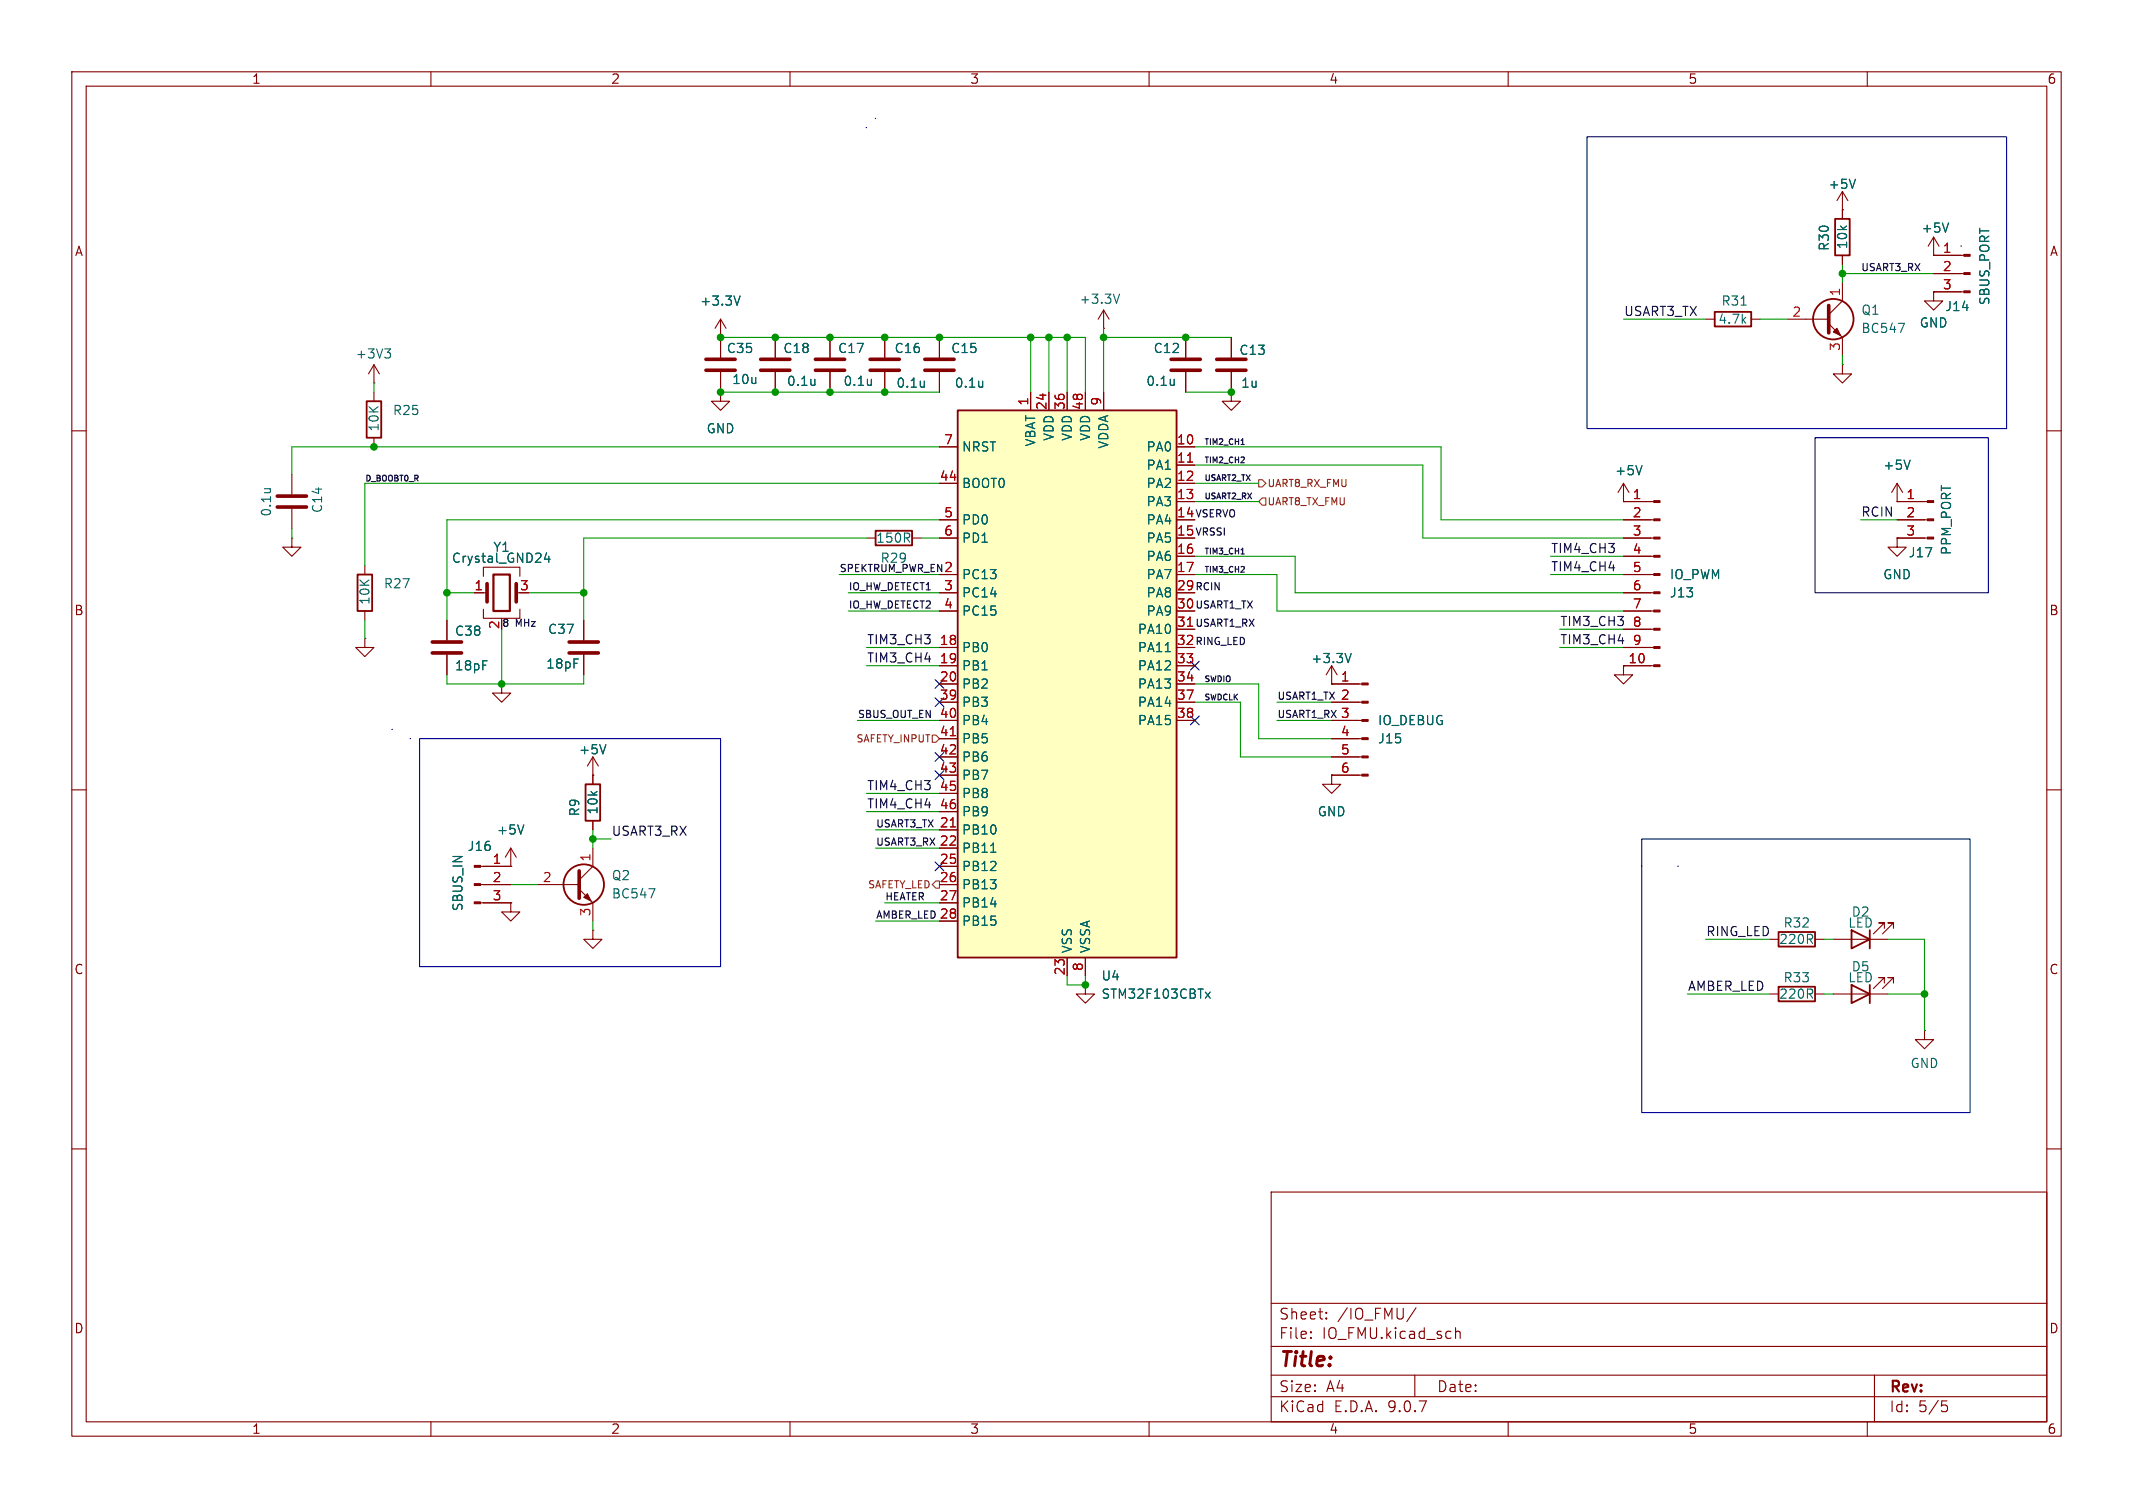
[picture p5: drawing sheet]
<svg xmlns="http://www.w3.org/2000/svg" width="297mm" height="210mm" viewBox="0 0 297 210" stroke-linecap="round" stroke-linejoin="round" font-family="sans-serif">
<g fill="none" stroke="#840000" stroke-width=".15">
<path d="M10 10h277v190h-277zM12 12h273v186h-273zM60 10v2M110 10v2M160 10v2M210 10v2M260 10v2M256.5 29.2h.1M256.5 26.7l-.7 1.2M256.5 26.7l.8 1.2M256.5 26.7v3.8M256.5 35.6v1.2"/>
<path d="M256.5 39.4v2.5l-1.9 1.9M269.2 35.6h.1M269.2 33l.8 1.3M269.2 33l-.7 1.3M269.2 33v2.6M269.2 35.6h4.3M269.2 38.1h4.3M100.3 47h.1M100.3 44.5l-.7 1.2M100.3 44.5l.8 1.2M100.3 44.5v5.3M100.3 51.8v2.8"/>
<path d="M107.9 47v2.8M107.9 51.8v2.8M115.6 47v2.8M115.6 51.8v2.8M123.2 47v2.8M123.2 51.8v2.8M130.8 47v2.8M130.8 51.8v2.8M153.7 45.7h.1M153.7 43.2l-.8 1.3M153.7 43.2l.7 1.3M153.7 43.2v2.5"/>
<path d="M171.4 54.6v1.3h1.3l-1.3 1.3-1.2-1.3h1.2M171.4 54.6h.1M171.4 47v2.8M171.4 51.8v2.8M237.5 44.5h1.3M243.8 44.5h1.3M248.9 44.5h5.7M254.6 45.1l1.9 1.9v2.5M256.5 50.8v1.3h1.3l-1.3 1.2-1.2-1.2h1.2M256.5 50.8h.1M269.2 40.6v1.3h-1.2l1.2 1.3 1.3-1.3h-1.3M269.2 40.6h.1"/>
<path d="M269.2 40.6h4.3M10 60h2M50.8 78.7v1.3M120.6 74.9h1.3M127 74.9h1.3M226.1 69.9h.1M226.1 69.9h4.2M226.1 72.4h4.2M226.1 74.9h4.2M226.1 77.5h4.2M226.1 67.3l-.8 1.3M226.1 67.3l.7 1.3"/>
<path d="M226.1 67.3v2.6M264.2 69.9h.1M264.2 74.9v1.3h1.2l-1.2 1.3-1.3-1.3h1.3M264.2 74.9h.1M264.2 69.9h4.2M264.2 72.4h4.2M264.2 74.9h4.2M264.2 67.3l-.8 1.3M264.2 67.3l.7 1.3M264.2 67.3v2.6M285 60h2M50.8 88.9v1.3h1.3l-1.3 1.2-1.3-1.2h1.3"/>
<path d="M50.8 88.9h.1M50.8 85.1v1.3M185.4 95.3h.1M185.4 92.7l-.7 1.3M185.4 92.7l.8 1.3M185.4 92.7v2.6M185.4 95.3h4.2M185.4 97.8h4.2M226.1 92.7v1.3h1.2l-1.2 1.3-1.3-1.3h1.3M226.1 92.7h.1M226.1 80h4.2M226.1 82.6h4.2"/>
<path d="M226.1 85.1h4.2M226.1 87.6h4.2M226.1 90.2h4.2M226.1 92.7h4.2M10 110h2M71.1 118.1l-.7 1.3M71.1 118.1l.8 1.3M71.1 118.1v2.6M185.4 108v1.2h1.3l-1.3 1.3-1.3-1.3h1.3M185.4 108h.1M185.4 100.3h4.2M185.4 102.9h4.2"/>
<path d="M185.4 105.4h4.2M185.4 108h4.2M285 110h2M66.9 120.7h4.2M66.9 123.2h4.2M66.9 125.7h4.2M71.1 125.7v1.3h1.3l-1.3 1.3-1.3-1.3h1.3M71.1 125.7h.1M71.1 120.7h.1M82.5 129.5v1.3h1.3l-1.3 1.3-1.2-1.3h1.2M82.5 129.5h.1M151.1 137.2v1.2h1.3l-1.3 1.3-1.2-1.3h1.2"/>
<path d="M151.1 137.2h.1M268 143.5v1.3h1.2l-1.2 1.3-1.3-1.3h1.3M268 143.5h.1M10 160h2M177 166h108v32h-108zM285 160h2M60 198v2M110 198v2M160 198v2M177 194.5h108M177 191.5h108M177 187.5h108"/>
<path d="M177 181.5h108M182.5 186.3h.1l-.1 .1M182.5 186.3v.1M182.5 185.5v.1M182.5 185.5h.1l-.1 .1M184.7 183.6v.1M184.7 183.6h-.1l.1 .1M184.7 182.8v.1M184.7 182.8h-.1l.1 .1M197 191.5v3M197.2 182.1l-1.3 2M202.7 184.9v1.5"/>
<path d="M202.7 185.5a.37 .37 0 0 1 .6 .1v.8M210 198v2M260 198v2M261 191.5v6.5M270.4 195.1h.7M270.5 195.7h.4l.3 .3v.3l-.2 .2-.5 .1"/>
</g>
<g fill="#840000" stroke="#840000" stroke-width=".15">
<path d="M66 120.5h.9v.3h-.9z"/>
<path d="M66 123.1h.9v.2h-.9z"/>
<path d="M66 125.6h.9v.3h-.9z"/>
<path d="M230.3 69.7h.8v.3h-.8z"/>
<path d="M230.3 72.3h.8v.2h-.8z"/>
<path d="M230.3 74.8h.8v.3h-.8z"/>
<path d="M230.3 77.3h.8v.3h-.8z"/>
<path d="M230.3 79.9h.8v.2h-.8z"/>
<path d="M230.3 82.4h.8v.3h-.8z"/>
<path d="M230.3 85h.8v.2h-.8z"/>
<path d="M230.3 87.5h.8v.3h-.8z"/>
<path d="M230.3 90h.8v.3h-.8z"/>
<path d="M230.3 92.6h.8v.2h-.8z"/>
<path d="M255.3 46.2l.5-.5 .5 1z"/>
<path d="M268.4 69.7h.8v.3h-.8z"/>
<path d="M268.4 72.3h.8v.2h-.8z"/>
<path d="M268.4 74.8h.8v.3h-.8z"/>
<path d="M189.6 95.1h.9v.3h-.9z"/>
<path d="M189.6 97.7h.9v.2h-.9z"/>
<path d="M189.6 100.2h.9v.3h-.9z"/>
<path d="M189.6 102.7h.9v.3h-.9z"/>
<path d="M189.6 105.3h.9v.2h-.9z"/>
<path d="M189.6 107.8h.9v.3h-.9z"/>
<path d="M273.5 35.4h.8v.3h-.8z"/>
<path d="M273.5 38h.8v.2h-.8z"/>
<path d="M273.5 40.5h.8v.3h-.8z"/>
</g>
<g fill="none" stroke="#840000" stroke-width=".51">
<path d="M98.3 50h4.1M98.3 51.6h4.1M105.9 50h4.1M105.9 51.6h4.1M113.5 50h4.1M113.5 51.6h4.1M121.2 50h4M121.2 51.6h4M128.8 50h4M128.8 51.6h4M169.4 50h4.1M169.4 51.6h4.1"/>
<path d="M254.6 42.5v3.9"/>
</g>
<g fill="none" stroke="#006464" stroke-width=".15">
<path d="M258.4 25l-.5 1.2M271.3 31.1l-.4 1.2M103.1 41.2l-.5 1.3M113.5 52.8v.9M113.5 53.5l-.1 .1M121.3 52.8v.9M121.3 53.5v.1M128.7 53.1v.8M128.7 53.8l-.1 .1M136.8 53.1v.8M136.8 53.8v.1M155.9 41l-.4 1.2"/>
<path d="M242.4 42.5h.8M264.3 45h.9l-.6 1.3M228.6 64.8l-.4 1.3M266 64.1l-.4 1.2M188.1 91l-.4 1.3M72.9 114.9l-.4 1.2"/>
</g>
<g fill="none" stroke="#840000" stroke-width=".25">
<path d="M255.5 30.5h2.1v5.1h-2.1zM238.8 43.4h5v2.1h-5zM121.9 73.9h5.1v2h-5.1zM49.8 80h2v5.1h-2z"/>
<circle cx="255.3" cy="44.4" r="2.82"/>
</g>
<path d="M133.3 57.2h30.5v76.2h-30.5z" fill="#ffffc2"/>
<g fill="none" stroke="#840000" stroke-width=".25">
<path d="M51.1 55.9h2v5.1h-2zM133.3 57.2h30.5v76.2h-30.5zM81.5 109.2h2.1v5.1h-2.1zM247.6 137.4h5.1v2h-5.1zM247.6 129.8h5.1v2h-5.1zM257.8 137.2l2.5 1.2-2.5 1.3zM257.8 129.5l2.5 1.3-2.5 1.3zM260.3 129.5v2.6M260.3 137.2v2.5"/>
<circle cx="81.3" cy="123.2" r="2.82"/>
</g>
<g fill="none" stroke="#840000" stroke-width=".15">
<path d="M256.5 29.2h.1M256.5 29.2v1.3M256.5 35.6v1.2M269.2 35.6h.1M269.2 35.6h3.8M269.2 38.1h3.8M52.1 53.3h.1M52.1 50.8l-.8 1.3M52.1 50.8l.7 1.3M52.1 50.8v2.5M52.1 54.6v1.3M100.3 54.6v1.3h1.3l-1.3 1.3-1.2-1.3h1.2"/>
<path d="M100.3 54.6h.1M100.3 47h.1M100.3 47v2.8M100.3 51.8v2.8M107.9 47v2.8M107.9 51.8v2.8M115.6 47v2.8M115.6 51.8v2.8M123.2 47v2.8M123.2 51.8v2.8M130.8 47v2.8M130.8 51.8v2.8"/>
<path d="M143.5 54.6v2.6M146 54.6v2.6M148.6 54.6v2.6M151.1 54.6v2.6M153.7 54.6v2.6M165.1 47v2.8M165.1 51.8v2.8M171.4 54.6h.1M171.4 47v2.8M171.4 51.8v2.8M269.2 40.6h.1M269.2 40.6h3.8"/>
<path d="M40.6 74.9v1.3h1.3l-1.3 1.3-1.2-1.3h1.2M40.6 74.9h.1M40.6 66v2.8M40.6 70.9v2.8M52.1 61v1.2M130.8 62.2h2.5M130.8 67.3h2.5M130.8 72.4h2.5M130.8 74.9h2.5M163.8 62.2h2.6M163.8 67.3h2.6M163.8 72.4h2.6"/>
<path d="M163.8 74.9h2.6M163.8 64.8h2.6M163.8 69.9h2.6M163.8 77.5h2.6M226.1 69.9h.1M226.1 72.4h3.8M226.1 74.9h3.8M226.1 69.9h3.8M226.1 77.5h3.8M264.2 74.9h.1M264.2 69.9h.1M264.2 72.4h3.8"/>
<path d="M264.2 74.9h3.8M264.2 69.9h3.8M62.2 86.4v2.8M62.2 91.2v2.8M66 82.6h1.8M67.3 80.3v-1.3h5.1v1.3M67.3 84.8v1.3h5.1v-1.3M69.8 95.3v1.2h1.3l-1.3 1.3-1.2-1.3h1.2M69.8 95.3h.1M81.3 86.4v2.8M81.3 91.2v2.8M130.8 80h2.5"/>
<path d="M130.8 82.6h2.5M130.8 85.1h2.5M130.8 90.2h2.5M130.8 92.7h2.5M130.8 95.3h2.5M130.8 97.8h2.5M163.8 80h2.6M163.8 82.6h2.6M163.8 85.1h2.6M163.8 90.2h2.6M163.8 92.7h2.6M163.8 95.3h2.6"/>
<path d="M163.8 97.8h2.6M163.8 87.6h2.6M185.4 95.3h.1M185.4 95.3h3.8M185.4 97.8h3.8M226.1 92.7h.1M226.1 80h3.8M226.1 82.6h3.8M226.1 85.1h3.8M226.1 90.2h3.8M226.1 92.7h3.8M226.1 87.6h3.8"/>
<path d="M82.5 108h.1M82.5 105.4v3.8M82.5 114.3v1.3M82.5 118.1v2.6l-1.9 1.9M82.5 105.4l-.7 1.3M82.5 105.4l.8 1.3M130.8 100.3h2.5M130.8 102.9h2.5M130.8 105.4h2.5M130.8 108h2.5M130.8 110.5h2.5M130.8 113h2.5"/>
<path d="M130.8 115.6h2.5M130.8 118.1h2.5M163.8 100.3h2.6M185.4 108h.1M185.4 100.3h3.8M185.4 102.9h3.8M185.4 105.4h3.8M185.4 108h3.8M67.3 120.7h3.8M67.3 123.2h3.8M67.3 125.7h3.8M71.1 125.7h.1"/>
<path d="M71.1 120.7h.1M74.9 123.2h5.7M80.6 123.8l1.9 1.9v2.6M130.8 120.7h2.5M130.8 123.2h2.5M130.8 125.7h2.5M130.8 128.3h2.5M148.6 133.4v2.5M151.1 137.2h.1M151.1 133.4v2.5M246.4 138.4h1.2M246.4 130.8h1.2"/>
<path d="M252.7 138.4h1.3M252.7 130.8h1.3M255.3 138.4h7.6M255.3 130.8h7.6M262.4 136.9v-.8h-.8h.8l-1.5 1.6M262.4 129.3v-.8h-.8h.8l-1.5 1.5M263.7 136.9v-.8h-.8h.8l-1.6 1.6M263.7 129.3v-.8h-.8h.8l-1.6 1.5"/>
</g>
<path d="M165.3 64.4h.8M165.3 87.2h.8M132.3 102.5h.7M132.3 115.2h.7" fill="none" stroke="#a90000" stroke-width=".15"/>
<g fill="none" stroke="#006464" stroke-width=".15">
<path d="M258.4 25l-.5 1.2M271.3 31.1l-.4 1.2M53.6 48.6h.8l-.5 .5M54.1 49.1l.3 .2v.3l-.3 .3M103.1 41.2l-.5 1.3M113.5 52.8v.9M113.5 53.5l-.1 .1M121.3 52.8v.9M121.3 53.5v.1M128.7 53.1v.8M128.7 53.8l-.1 .1M136.8 53.1v.8"/>
<path d="M136.8 53.8v.1M163.5 52.8v.9M163.5 53.5l-.1 .1M36.8 68.1h.9M37.5 68.1h.1M76.1 77l-.3 .9h.8M76.4 77.5v.8M228.6 64.8l-.4 1.3M266 64.1l-.4 1.2M162.3 90.7h.7M188.1 91l-.4 1.3M72.9 114.9l-.4 1.2"/>
<path d="M84.4 103.7l-.5 1.3M137.9 118.7h.8M90.3 123.8h.9l-.6 1.2M167.8 138.2l.7 .8M168.5 138.2l-.7 .8"/>
</g>
<path d="M163.1 50h4M163.1 51.6h4M38.6 70.6h4.1M38.6 69.1h4.1M60.2 89.4h4.1M60.2 90.9h4.1M67.8 81.3v2.5M71.9 81.3v2.5M79.2 89.4h4.1M79.2 90.9h4.1M80.6 121.3v3.8" fill="none" stroke="#840000" stroke-width=".51"/>
<path d="M81.3 125l.5-.5 .5 1z" fill="#840000" stroke="#840000" stroke-width=".15"/>
<path d="M68.7 80h2.3v5.1h-2.3z" fill="none" stroke="#840000" stroke-width=".3"/>
<path d="M175.3 69.9l.5-.5h.5v1h-.5zM175.3 66.8h.5l.5 .5-.5 .5h-.5zM129.8 102.4h.5l.5 .5-.5 .5h-.5zM130.3 122.7h.5v1h-.5l-.5-.5z" fill="none" stroke="#725600" stroke-width=".15"/>
<path d="M172.8 61.9h.5M172.8 77.1h.5" fill="none" stroke="#0f0f0f" stroke-width=".15"/>
<g fill="none" stroke="#009600" stroke-width=".15">
<path d="M256.5 38.1h12.7M256.5 36.8v2.6M52.1 53.3v1.3M100.3 47h50.8v7.6M100.3 54.6h30.5M143.5 47v7.6M146 47v7.6M148.6 47v7.6M153.7 47h17.7M153.7 45.7v8.9M165.1 54.6h6.3M226.1 44.5h11.4"/>
<path d="M245.1 44.5h3.8M256.5 49.5v1.3M40.6 73.7v1.2M120.6 74.9h-39.3v11.5M128.3 74.9h2.5M130.8 67.3h-80v11.4M130.8 72.4h-68.6v14M130.8 62.2h-90.2v3.8M166.4 77.5h13.9v5.1h45.8M166.4 62.2h34.3v10.2h25.4M166.4 69.9h8.9M166.4 67.3h8.9"/>
<path d="M166.4 64.8h31.7v10.1h28M215.9 77.5h10.2M259.1 72.4h5.1M50.8 86.4v2.5M62.2 94v1.3h19.1v-1.3M62.2 82.6h3.8M69.8 87.6v7.7M73.7 82.6h7.6M116.8 80h14M118.1 82.6h12.7M118.1 85.1h12.7M120.6 90.2h10.2"/>
<path d="M120.6 92.7h10.2M166.4 95.3h8.9v7.6h10.1M166.4 80h11.4v5.1h48.3M166.4 97.8h6.3v7.6h12.7M177.8 97.8h7.6M215.9 80h10.2M217.2 90.2h8.9M217.2 87.6h8.9M82.5 115.6v2.5M82.5 116.8h2.6M119.4 100.3h11.4M120.6 110.5h10.2"/>
<path d="M120.6 113h10.2M121.9 115.6h8.9M121.9 118.1h8.9M177.8 100.3h7.6M71.1 123.2h3.8M82.5 128.3v1.2M121.9 128.3h8.9M123.2 125.7h7.6M148.6 135.9v1.3h2.5v-1.3M234.9 138.4h11.5M237.5 130.8h8.9M254 130.8h1.3"/>
<path d="M254 138.4h1.3M262.9 130.8h5.1v12.7M262.9 138.4h5.1"/>
</g>
<g fill="none" stroke="#000084" stroke-width=".15">
<path d="M130.2 97.2l1.2 1.2M130.2 94.6l1.2 1.3M131.4 97.2l-1.2 1.2M131.4 94.6l-1.2 1.3M165.8 99.7l1.2 1.2M165.8 92.1l1.2 1.2M167 99.7l-1.2 1.2M167 92.1l-1.2 1.2M130.2 107.3l1.2 1.3M130.2 104.8l1.2 1.2M131.4 107.3l-1.2 1.3M131.4 104.8l-1.2 1.2"/>
<path d="M130.2 120l1.2 1.3M131.4 120l-1.2 1.3"/>
</g>
<path d="M120.6 17.8h.1M121.9 16.5h.1M221 19.1h58.4v40.6h-58.4zM273.1 34.3h.1M252.7 61h24.2v21.6h-24.2zM54.6 101.6h.1M57.1 102.8h.1M58.4 102.9h41.9v31.7h-41.9zM228.6 116.8h45.7v38.1h-45.7zM228.6 120.6h.1M233.7 120.6h.1" fill="none" stroke="#0000c2" stroke-width=".15"/>
<g fill="#009600" stroke="#009600" stroke-width=".15">
<circle cx="130.8" cy="47" r=".46"/>
<circle cx="123.2" cy="47" r=".46"/>
<circle cx="115.6" cy="47" r=".46"/>
<circle cx="115.6" cy="54.6" r=".46"/>
<circle cx="107.9" cy="47" r=".46"/>
<circle cx="100.3" cy="47" r=".46"/>
<circle cx="151.1" cy="137.2" r=".46"/>
<circle cx="143.5" cy="47" r=".46"/>
<circle cx="148.6" cy="47" r=".46"/>
<circle cx="146" cy="47" r=".46"/>
<circle cx="153.7" cy="47" r=".46"/>
<circle cx="165.1" cy="47" r=".46"/>
<circle cx="107.9" cy="54.6" r=".46"/>
<circle cx="81.3" cy="82.6" r=".46"/>
<circle cx="100.3" cy="54.6" r=".46"/>
<circle cx="62.2" cy="82.6" r=".46"/>
<circle cx="52.1" cy="62.2" r=".46"/>
<circle cx="69.8" cy="95.3" r=".46"/>
<circle cx="268" cy="138.4" r=".46"/>
<circle cx="123.2" cy="54.6" r=".46"/>
<circle cx="82.5" cy="116.8" r=".46"/>
<circle cx="171.4" cy="54.6" r=".46"/>
<circle cx="256.5" cy="38.1" r=".46"/>
</g>
<text font-size="2.8" fill="#840000" x="178" y="190.9">Title:</text>
<g font-size="2.1" fill="#840000">
<text x="178" y="184">Sheet:</text>
<text x="186.2" y="184">/IO_FMU/</text>
<text x="178" y="186.7">File:</text>
<text x="184.1" y="186.7">IO_FMU.kicad_sch</text>
<text x="178" y="196.9">KiCad</text>
<text x="178" y="194.1">Size:</text>
<text x="184.7" y="194.1">A4</text>
<text x="185.7" y="196.9">E.D.A.</text>
<text x="193.3" y="196.9">9.0.7</text>
<text x="200" y="194.1">Date:</text>
<text x="263" y="194.3">Rev:</text>
<text x="263" y="196.9">Id:</text>
<text x="267.1" y="196.9">5/5</text>
</g>
<g font-size="1.8" fill="#840000">
<text x="35" y="11.9">1</text>
<text x="85" y="11.9">2</text>
<text x="135" y="11.9">3</text>
<text x="185" y="11.9">4</text>
<text x="235" y="11.9">5</text>
<text x="285" y="11.9">6</text>
<text x="10.3" y="35.9">A</text>
<text x="285.3" y="35.9">A</text>
<text x="10.3" y="85.9">B</text>
<text x="285.3" y="85.9">B</text>
<text x="10.3" y="135.9">C</text>
<text x="285.3" y="135.9">C</text>
<text x="10.3" y="185.9">D</text>
<text x="285.3" y="185.9">D</text>
<text x="35" y="199.9">1</text>
<text x="85" y="199.9">2</text>
<text x="135" y="199.9">3</text>
<text x="185" y="199.9">4</text>
<text x="235" y="199.9">5</text>
<text x="285" y="199.9">6</text>
</g>
<g font-size="1.8" fill="#006464">
<text x="254.5" y="26.5">+5V</text>
<text x="254.9" y="35" transform="rotate(-90 254.9 35)">R30</text>
<text x="257.4" y="34.8" transform="rotate(-90 257.4 34.8)">10k</text>
<text x="267.5" y="32.6">+5V</text>
<text x="97.4" y="42.8">+3.3V</text>
<text x="150.2" y="42.5">+3.3V</text>
<text x="239.2" y="45.3">4.7k</text>
<text x="239.6" y="42.8">R31</text>
<text x="259.1" y="46.6">BC547</text>
<text x="259.1" y="44">Q1</text>
<text x="267.2" y="45.8">GND</text>
<text x="270.7" y="43.5">J14</text>
<text x="277.2" y="42.6" transform="rotate(-90 277.2 42.6)">SBUS_PORT</text>
<text x="49.4" y="50.1">+3V3</text>
<text x="101.1" y="49.4">C35</text>
<text x="101.9" y="53.7">10u</text>
<text x="109" y="49.4">C18</text>
<text x="109.5" y="53.9">0.1u</text>
<text x="116.6" y="49.4">C17</text>
<text x="117.4" y="53.9">0.1u</text>
<text x="124.5" y="49.4">C16</text>
<text x="132.3" y="49.4">C15</text>
<text x="159.5" y="53.9">0.1u</text>
<text x="160.5" y="49.4">C12</text>
<text x="172.5" y="49.6">C13</text>
<text x="54.6" y="58">R25</text>
<text x="124.7" y="54.2">0.1u</text>
<text x="132.9" y="54.2">0.1u</text>
<text x="172.7" y="54.2">1u</text>
<text x="52.9" y="60.2" transform="rotate(-90 52.9 60.2)">10K</text>
<text x="98.3" y="60.6">GND</text>
<text x="133.9" y="63.1">NRST</text>
<text x="144.4" y="62.3" transform="rotate(-90 144.4 62.3)">VBAT</text>
<text x="146.9" y="61.5" transform="rotate(-90 146.9 61.5)">VDD</text>
<text x="149.5" y="61.5" transform="rotate(-90 149.5 61.5)">VDD</text>
<text x="152" y="61.5" transform="rotate(-90 152 61.5)">VDD</text>
<text x="154.5" y="62.6" transform="rotate(-90 154.5 62.6)">VDDA</text>
<text x="159.6" y="63.1">PA0</text>
<text x="159.6" y="65.6">PA1</text>
<text x="262.1" y="65.6">+5V</text>
<text x="45.1" y="71.5" transform="rotate(-90 45.1 71.5)">C14</text>
<text x="133.9" y="68.2">BOOT0</text>
<text x="159.6" y="68.2">PA2</text>
<text x="159.6" y="70.7">PA3</text>
<text x="224.8" y="66.4">+5V</text>
<text x="37.9" y="72" transform="rotate(-90 37.9 72)">0.1u</text>
<text x="68.6" y="77.1">Y1</text>
<text x="121.9" y="75.8">150R</text>
<text x="133.9" y="73.3">PD0</text>
<text x="133.9" y="75.8">PD1</text>
<text x="159.6" y="73.3">PA4</text>
<text x="159.6" y="75.8">PA5</text>
<text x="265.7" y="77.8">J17</text>
<text x="271.9" y="77.4" transform="rotate(-90 271.9 77.4)">PPM_PORT</text>
<text x="53.3" y="82.1">R27</text>
<text x="62.8" y="78.6">Crystal_GND24</text>
<text x="133.9" y="80.9">PC13</text>
<text x="133.9" y="83.4">PC14</text>
<text x="159.6" y="78.3">PA6</text>
<text x="159.6" y="80.9">PA7</text>
<text x="159.6" y="83.4">PA8</text>
<text x="232.4" y="80.9">IO_PWM</text>
<text x="232.4" y="83.4">J13</text>
<text x="262.1" y="80.9">GND</text>
<text x="51.7" y="84.3" transform="rotate(-90 51.7 84.3)">10K</text>
<text x="63.3" y="88.7">C38</text>
<text x="76.2" y="88.5">C37</text>
<text x="133.9" y="86">PC15</text>
<text x="158.3" y="88.5">PA10</text>
<text x="159.6" y="86">PA9</text>
<text x="63.3" y="93.6">18pF</text>
<text x="76" y="93.3">18pF</text>
<text x="133.9" y="91">PB0</text>
<text x="133.9" y="93.6">PB1</text>
<text x="158.3" y="91">PA11</text>
<text x="158.3" y="93.6">PA12</text>
<text x="182.5" y="92.6">+3.3V</text>
<text x="133.9" y="96.1">PB2</text>
<text x="133.9" y="98.7">PB3</text>
<text x="133.9" y="101.2">PB4</text>
<text x="158.3" y="96.1">PA13</text>
<text x="158.3" y="98.7">PA14</text>
<text x="158.3" y="101.2">PA15</text>
<text x="191.8" y="101.2">IO_DEBUG</text>
<text x="80.5" y="105.3">+5V</text>
<text x="133.9" y="103.7">PB5</text>
<text x="133.9" y="106.3">PB6</text>
<text x="191.8" y="103.7">J15</text>
<text x="80.9" y="113.8" transform="rotate(-90 80.9 113.8)">R9</text>
<text x="83.4" y="113.5" transform="rotate(-90 83.4 113.5)">10k</text>
<text x="133.9" y="108.8">PB7</text>
<text x="133.9" y="111.4">PB8</text>
<text x="133.9" y="113.9">PB9</text>
<text x="183.4" y="113.9">GND</text>
<text x="65" y="118.7">J16</text>
<text x="69.1" y="116.4">+5V</text>
<text x="133.9" y="116.4">PB10</text>
<text x="133.9" y="119">PB11</text>
<text x="85.1" y="125.3">BC547</text>
<text x="85.1" y="122.8">Q2</text>
<text x="133.9" y="121.5">PB12</text>
<text x="133.9" y="124.1">PB13</text>
<text x="64.6" y="127" transform="rotate(-90 64.6 127)">SBUS_IN</text>
<text x="133.9" y="126.6">PB14</text>
<text x="133.9" y="129.1">PB15</text>
<text x="247.6" y="131.7">220R</text>
<text x="248.2" y="129.4">R32</text>
<text x="257.3" y="129.4">LED</text>
<text x="257.7" y="127.9">D2</text>
<text x="149.5" y="132.8" transform="rotate(-90 149.5 132.8)">VSS</text>
<text x="152" y="132.8" transform="rotate(-90 152 132.8)">VSSA</text>
<text x="153.3" y="136.8">U4</text>
<text x="248.2" y="137">R33</text>
<text x="257.3" y="137">LED</text>
<text x="257.7" y="135.5">D5</text>
<text x="153.3" y="139.3">STM32F103CBTx</text>
<text x="247.6" y="139.3">220R</text>
<text x="265.9" y="148.9">GND</text>
</g>
<g font-size="1.8" fill="#a90000">
<text x="270.4" y="35.3">1</text>
<text x="256.3" y="41.3" transform="rotate(-90 256.3 41.3)">1</text>
<text x="270.4" y="37.8">2</text>
<text x="270.4" y="40.4">3</text>
<text x="249.5" y="44.2">2</text>
<text x="256.3" y="49" transform="rotate(-90 256.3 49)">3</text>
<text x="143.3" y="56.6" transform="rotate(-90 143.3 56.6)">1</text>
<text x="145.8" y="57.2" transform="rotate(-90 145.8 57.2)">24</text>
<text x="148.3" y="57.2" transform="rotate(-90 148.3 57.2)">36</text>
<text x="150.9" y="57.2" transform="rotate(-90 150.9 57.2)">48</text>
<text x="153.4" y="56.6" transform="rotate(-90 153.4 56.6)">9</text>
<text x="131.4" y="62">7</text>
<text x="163.8" y="62">10</text>
<text x="163.8" y="64.5">11</text>
<text x="130.8" y="67.1">44</text>
<text x="163.8" y="67.1">12</text>
<text x="163.8" y="69.6">13</text>
<text x="227.3" y="69.6">1</text>
<text x="265.4" y="69.6">1</text>
<text x="131.4" y="72.1">5</text>
<text x="131.4" y="74.7">6</text>
<text x="163.8" y="72.1">14</text>
<text x="163.8" y="74.7">15</text>
<text x="163.8" y="77.2">16</text>
<text x="227.3" y="72.1">2</text>
<text x="227.3" y="74.7">3</text>
<text x="227.3" y="77.2">4</text>
<text x="265.4" y="72.1">2</text>
<text x="265.4" y="74.7">3</text>
<text x="66" y="82.3">1</text>
<text x="72.3" y="82.3">3</text>
<text x="131.4" y="79.8">2</text>
<text x="131.4" y="82.3">3</text>
<text x="163.8" y="79.8">17</text>
<text x="163.8" y="82.3">29</text>
<text x="227.3" y="79.8">5</text>
<text x="227.3" y="82.3">6</text>
<text x="69.6" y="87.7" transform="rotate(-90 69.6 87.7)">2</text>
<text x="130.8" y="89.9">18</text>
<text x="131.4" y="84.8">4</text>
<text x="163.8" y="84.8">30</text>
<text x="163.8" y="87.4">31</text>
<text x="163.8" y="89.9">32</text>
<text x="227.3" y="84.8">7</text>
<text x="227.3" y="87.4">8</text>
<text x="227.3" y="89.9">9</text>
<text x="130.8" y="92.5">19</text>
<text x="130.8" y="95">20</text>
<text x="163.8" y="92.5">33</text>
<text x="163.8" y="95">34</text>
<text x="186.6" y="95">1</text>
<text x="226.7" y="92.5">10</text>
<text x="130.8" y="97.5">39</text>
<text x="130.8" y="100.1">40</text>
<text x="163.8" y="97.5">37</text>
<text x="163.8" y="100.1">38</text>
<text x="186.6" y="97.5">2</text>
<text x="186.6" y="100.1">3</text>
<text x="130.8" y="102.6">41</text>
<text x="130.8" y="105.2">42</text>
<text x="130.8" y="107.7">43</text>
<text x="186.6" y="102.6">4</text>
<text x="186.6" y="105.2">5</text>
<text x="186.6" y="107.7">6</text>
<text x="130.8" y="110.2">45</text>
<text x="130.8" y="112.8">46</text>
<text x="130.8" y="115.3">21</text>
<text x="130.8" y="117.9">22</text>
<text x="68.5" y="120.4">1</text>
<text x="68.5" y="122.9">2</text>
<text x="68.5" y="125.5">3</text>
<text x="75.5" y="122.9">2</text>
<text x="82.3" y="120.1" transform="rotate(-90 82.3 120.1)">1</text>
<text x="130.8" y="120.4">25</text>
<text x="130.8" y="122.9">26</text>
<text x="130.8" y="125.5">27</text>
<text x="82.3" y="127.7" transform="rotate(-90 82.3 127.7)">3</text>
<text x="130.8" y="128">28</text>
<text x="148.3" y="135.9" transform="rotate(-90 148.3 135.9)">23</text>
<text x="150.9" y="135.3" transform="rotate(-90 150.9 135.3)">8</text>
</g>
<g font-size="1.8" fill="#0f0f0f">
<text x="226.1" y="44.1">USART3_TX</text>
<text x="215.9" y="77.1">TIM4_CH3</text>
<text x="259.1" y="72">RCIN</text>
<text x="122.5" y="78.6">R29</text>
<text x="215.9" y="79.7">TIM4_CH4</text>
<text x="120.6" y="89.8">TIM3_CH3</text>
<text x="217.2" y="89.8">TIM3_CH4</text>
<text x="217.2" y="87.3">TIM3_CH3</text>
<text x="120.6" y="92.4">TIM3_CH4</text>
<text x="120.6" y="112.7">TIM4_CH4</text>
<text x="120.6" y="110.1">TIM4_CH3</text>
<text x="85.1" y="116.5">USART3_RX</text>
<text x="237.5" y="130.5">RING_LED</text>
<text x="234.9" y="138.1">AMBER_LED</text>
</g>
<g font-size="1.4" fill="#0f0f0f">
<text x="259.1" y="37.8">USART3_RX</text>
<text x="166.4" y="72.1">VSERVO</text>
<text x="166.4" y="74.7">VRSSI</text>
<text x="116.8" y="79.7">SPEKTRUM_PWR_EN</text>
<text x="118.1" y="82.3">IO_HW_DETECT1</text>
<text x="166.4" y="82.3">RCIN</text>
<text x="71.8" y="87.4">MHz</text>
<text x="118.1" y="84.8">IO_HW_DETECT2</text>
<text x="166.4" y="87.4">USART1_RX</text>
<text x="166.4" y="89.9">RING_LED</text>
<text x="166.4" y="84.8">USART1_TX</text>
<text x="119.4" y="100.1">SBUS_OUT_EN</text>
<text x="177.8" y="100.1">USART1_RX</text>
<text x="177.8" y="97.5">USART1_TX</text>
<text x="121.9" y="115.3">USART3_TX</text>
<text x="121.9" y="117.8">USART3_RX</text>
<text x="123.2" y="125.5">HEATER</text>
<text x="121.9" y="128">AMBER_LED</text>
</g>
<g font-size="1.4" fill="#725600">
<text x="176.4" y="70.6">UART8_TX_FMU</text>
<text x="176.4" y="68">UART8_RX_FMU</text>
<text x="119.1" y="103.6">SAFETY_INPUT</text>
<text x="120.7" y="123.9">SAFETY_LED</text>
</g>
<text font-size="1.4" fill="#a90000" x="69.8" y="87.4">8</text>
<g font-size="1.1" fill="#0f0f0f">
<text x="167.6" y="64.6">TIM2_CH2</text>
<text x="167.6" y="62">TIM2_CH1</text>
<text x="50.8" y="67.1">D_BOOBT0_R</text>
<text x="167.6" y="67">USART2_TX</text>
<text x="167.6" y="69.6">USART2_RX</text>
<text x="167.6" y="77.3">TIM3_CH1</text>
<text x="167.6" y="79.8">TIM3_CH2</text>
<text x="167.6" y="95">SWDIO</text>
<text x="167.6" y="97.6">SWDCLK</text>
</g>
</svg>
